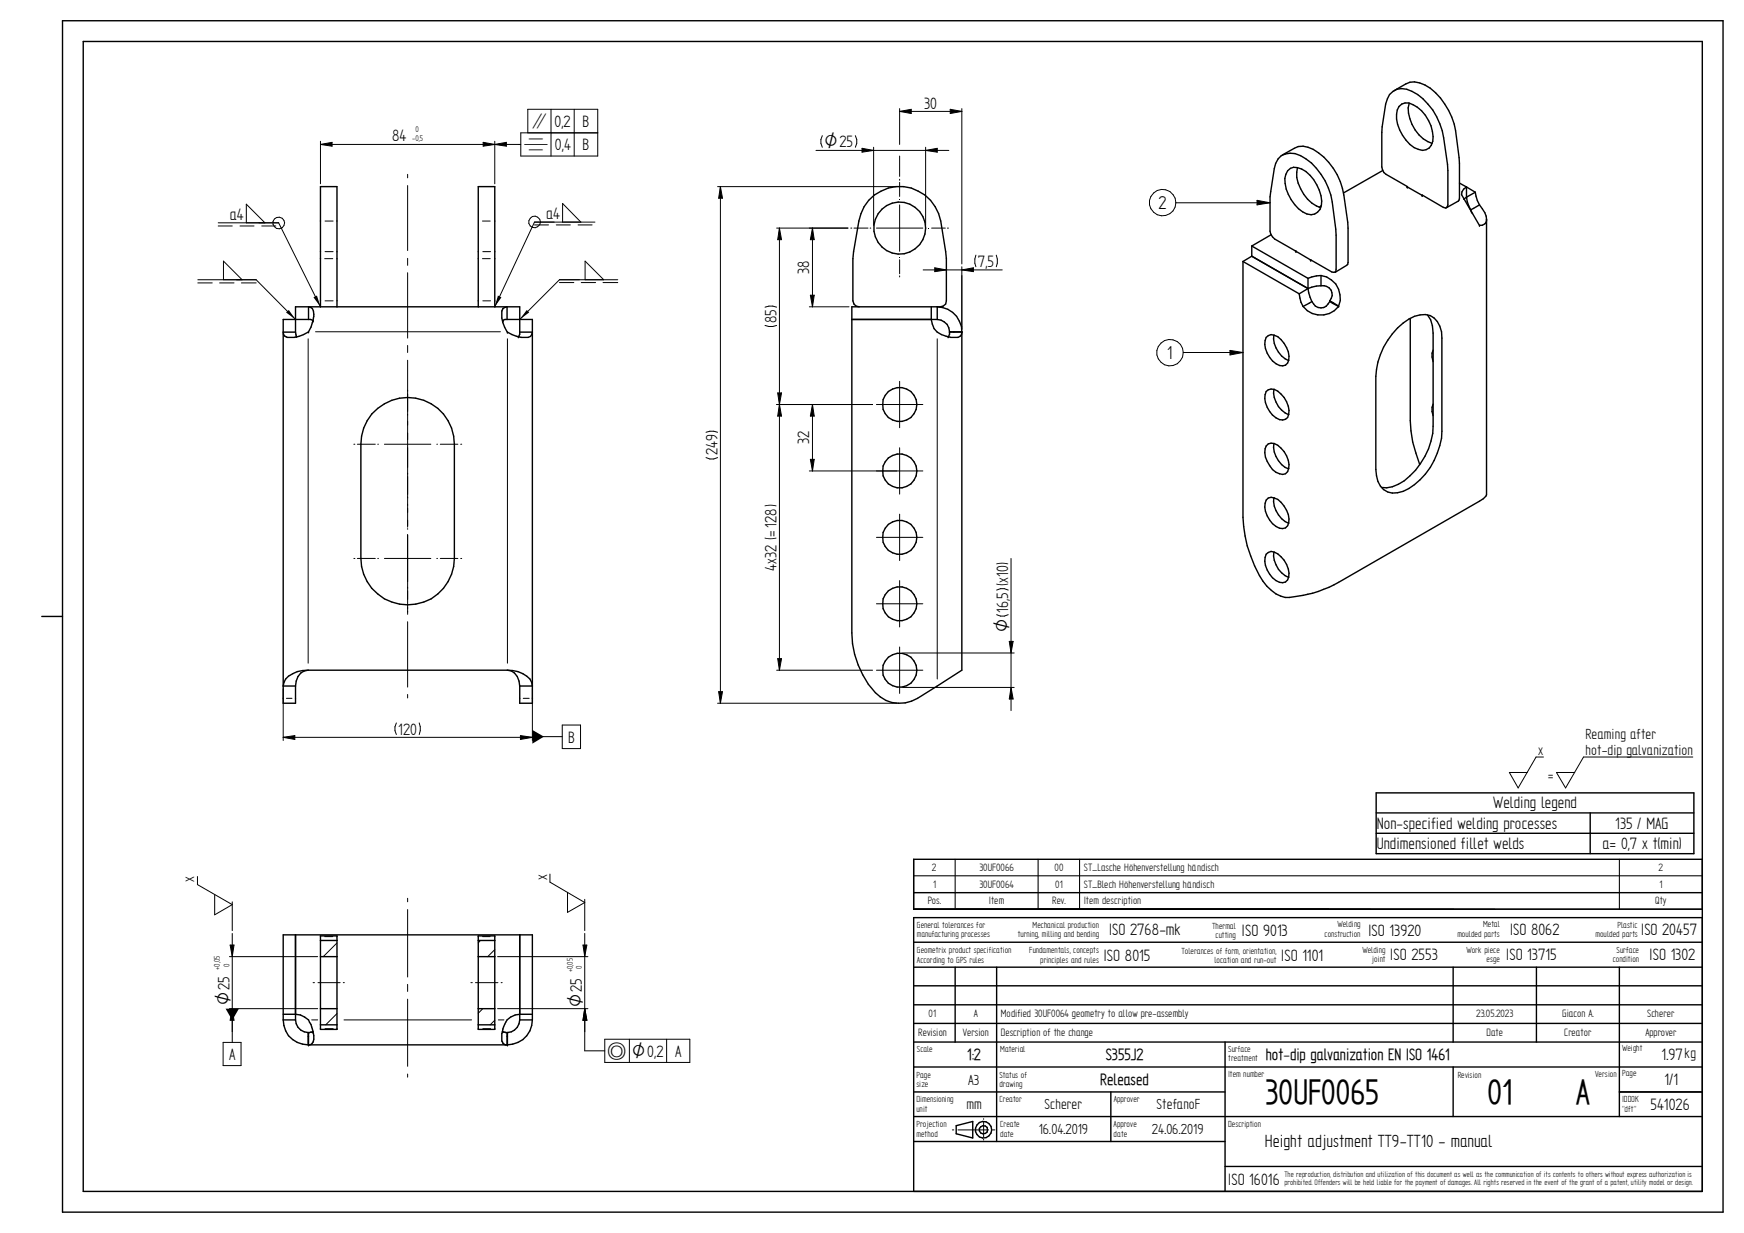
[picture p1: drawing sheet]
<svg xmlns="http://www.w3.org/2000/svg" width="420mm" height="297mm" viewBox="0 0 420 297" stroke-linecap="round" stroke-linejoin="round" font-family="sans-serif">
<g fill="none" stroke="#000" stroke-width=".34">
<path d="M15.1 5h400v287h-400zM20.1 10h390v277h-390zM74.3 77v-3.1a1.4 1.4 0 0 1 1.3 1.8l-.2 1.5-.5 1.6-.6 1.1M75.3 77.1l-.5-.1h-6.6v88.3M77.2 73.9h-6v6.1M77.2 73.9h42M81.2 73.9v-28.9h-4v28.9M119.2 73.9v-28.9h-4v28.9M119.2 73.9h6v6.6l-.2 .4M121.2 77.1l.5-.1h6.6v88.3M122.2 77v-3.1a1.43 1.43 0 0 0-1.3 1.8 7.3 7.3 0 0 0 1.3 4.2M205.2 77h20.6"/>
<path d="M224.4 73.9a6.7 6.7 0 0 0 1.4 6.1 6 6 0 0 0 5.5 1l.3-.4 .1-.6M225.8 73.9a6 6 0 0 1 5.9 6h-2.9a2.96 2.96 0 0 0-3-2.9M225.8 73.9h-20.6v78.6a21.1 21.1 0 0 0 6.9 15.4 8.1 8.1 0 0 0 9 .3l10.6-6.7v-81.5M225.8 73.9v3.1M225.8 73.9a1.66 1.66 0 0 0 2.2-1.4v-10.2l-1.4-9a10 10 0 0 0-9.8-8.4 10 10 0 0 0-9.9 8.4l-1.4 9v10.2l.2 .7 .5 .5 .8 .2M71.2 80l.2 .9M74.2 80a6.2 6.2 0 0 1-5.5 1l-.4-.4-.1-.6h3M89.6 99.7a11.3 11.3 0 0 1 12.5-3.3 11.3 11.3 0 0 1 7.4 10.6v27.5a11.3 11.3 0 0 1-11.3 11.2 11.3 11.3 0 0 1-11.3-11.2v-27.5a11.3 11.3 0 0 1 2.7-7.3zM125.2 80h3.1l-.2 .6a1.78 1.78 0 0 1-2.1 .7h-.5a8.7 8.7 0 0 1-3.3-1.3M231.7 80h-2.9l-.2 .9M10.1 148.5h5M68.2 165.3v4.1h3v-4.1"/>
<path d="M68.2 165.3h3M74.2 161.5a3.1 3.1 0 0 0-2.8 2.6l-.2 1.2M74.2 161.5h48M74.2 161.5a6.9 6.9 0 0 0-5.4 2.1l-.6 1.7M122.2 161.5a3.1 3.1 0 0 1 2.8 2.6l.2 1.2M122.2 161.5a7.1 7.1 0 0 1 5.5 2.1l.6 1.7M125.2 165.3v4.1h3.1v-4.1M125.2 165.3h3.1M220.1 215.1h190M410.1 207h-190v12h190M220.1 227h190M220.1 237.5h190"/>
<path d="M220.1 233h190M230.1 233v18M240.1 233v42M350.1 233v18M370.2 233v18M390.1 233v36M410.1 221.1h-190v65.9M220.1 242.1h190M220.1 246.5h190M220.1 251h190M220.1 257h190M295.1 251v36"/>
<path d="M350.1 257v12M220.1 263.1h75M220.1 269h190M220.1 275h75M230.4 271.2l3.9-1v4l-3.9-1.1zM267.6 263.1v11.9M390.1 263.1h20M295.1 281h115"/>
<circle cx="216.7" cy="54.9" r="6.3"/>
<circle cx="216.8" cy="97.4" r="4.1"/>
<circle cx="216.8" cy="113.4" r="4.1"/>
<circle cx="216.8" cy="129.4" r="4.1"/>
<circle cx="216.8" cy="145.4" r="4.1"/>
<circle cx="216.8" cy="161.4" r="4.1"/>
<circle cx="236.9" cy="272.2" r="1.99"/>
<circle cx="236.9" cy="272.2" r=".97"/>
</g>
<g fill="none" stroke="#000" stroke-width=".24">
<path d="M78.3 53.3h2M116.2 53.3h1.9M76 79.9h44.6M78.2 62.3h2M78.3 60.6h2M78.3 72.5h2M116.2 62.3h1.9M116.3 60.6h1.9M116.3 72.5h1.9M74.2 81.6v78.2M122.2 81.6v78.2M225.8 81.6v82"/>
<path d="M69 168.2h1.3M126.1 168.2h1.4M229.4 272.2h.4M230.8 272.2h7.4M237 269.5v.2M237 270.3v3.6M237 274.5v.2M239.2 272.2h.5"/>
</g>
<path d="M220.1 207v12h190M220.1 211h190M230.1 207v12M250.1 207v12M260.1 207v12M390.1 207v12" fill="none" stroke="#000" stroke-width=".25"/>
<g fill="#000">
<circle cx="74.3" cy="79.9" r=".17"/>
<circle cx="75.3" cy="77.2" r=".17"/>
<circle cx="75.4" cy="77.3" r=".17"/>
<circle cx="121.1" cy="77.2" r=".17"/>
<circle cx="121.2" cy="77.1" r=".17"/>
<circle cx="228.8" cy="79.9" r=".17"/>
<circle cx="231.7" cy="79.9" r=".17"/>
<circle cx="71.4" cy="80.9" r=".17"/>
<circle cx="71.4" cy="81" r=".17"/>
<circle cx="122.2" cy="80" r=".17"/>
<circle cx="124.9" cy="81.1" r=".17"/>
<circle cx="125" cy="81" r=".17"/>
<circle cx="228.4" cy="81.1" r=".17"/>
<circle cx="228.5" cy="81" r=".17"/>
</g>
<path d="M115.2 243h4v3.9h-4z" fill-rule="evenodd" fill="#fff"/>
<path d="M116.3 243l-1.1 1.1M119.2 245.8l-1.1 1.1" fill="none" stroke="#000" stroke-width=".24"/>
<path d="M115.2 226.6h4v3.9h-4z" fill="#fff"/>
<path d="M115.7 226.6l-.5 .6M119.2 228.8l-1.7 1.7" fill="none" stroke="#000" stroke-width=".24"/>
<path d="M77.2 226.6h4v3.9h-4z" fill="#fff"/>
<path d="M81.2 227.2l-3.3 3.3" fill="none" stroke="#000" stroke-width=".24"/>
<path d="M77.2 243h4v3.9h-4z" fill-rule="evenodd" fill="#fff"/>
<g fill="none" stroke="#000" stroke-width=".24">
<path d="M77.2 34.8h48.3M77.2 34v10.3M77.2 34.8l2.8-.5v.9zM116.4 34.3l2.8 .5-2.8 .4zM119.2 34.8l2.8-.5v.9zM119.2 34v10.3M127.2 32v-5.7h16.8v11.3h-18.5v-5.6h18.5M132.7 26.3v11.3M138.3 26.3v11.3M196.6 36.2h32M198.1 32.7l-.3 .9v.9l.3 1M206.1 32.7l.3 .9v.9l-.3 1"/>
<path d="M207.7 35.7l2.8 .5-2.8 .5zM210.5 35.5v18.8M216.7 26.8h15M216.7 26.2v8.6M216.7 37.6v4.9M216.7 26.8l2.8-.5v1zM223 36.2l2.8-.5v1zM223 35.5v18.8M228.9 26.3l2.8 .5-2.8 .5zM231.7 26.2v37.4M52.6 54.4h3.4M52.6 53.7h14.5l10.1 20.2"/>
<path d="M57.8 54.4h3.4M63.1 54.4h3.4M63.8 53.7l-4.5-4.5v4.5M98.2 42v.8M98.2 44.7v15.7M128.8 54.2h3.4M134 54.2h3.4M139.3 54.2h3.4M139.9 53.5l-4.4-4.5v4.5M143.3 53.5h-14.5l-9.6 20.4M172.9 45h43.2M173.6 45v124.4"/>
<path d="M173.6 45l.5 2.8h-1zM187.1 54.9h17.2M187.8 54.9l.5 2.8h-.9zM187.8 54.9v106.6M195.7 54.9l.5 2.8h-1zM195.7 54.9v19M205 54.9h.2M205.7 54.9h3.4M209.6 54.9h.2M211.1 54.9h11.2M216.7 43.2v.2M216.7 43.9v3.4"/>
<path d="M216.7 49.4v11.1M224.4 54.9h3.3M228.3 54.9h.2M283.3 48.9h22.7M302.8 48.3l3.2 .6-3.2 .5zM47.7 68.2h3.4M47.7 67.4h14l9.5 9.6M52.9 68.2h3.5M58.2 68.2h3.5M58.3 67.4l-4.5-4.5v4.5M98.2 62.2v1.7M98.2 65.7v15.7"/>
<path d="M134.8 68.1h3.4M140 68.1h3.5M145.3 68.1h3.5M145.4 67.4l-4.4-4.5v4.5M148.8 67.4h-14l-9.6 9.6M187.1 74l-.9-.3h-1l-.9 .3M187.1 78.4l-.9 .3h-1l-.9-.3M195 73.9h9.5M195.2 71.1h1l-.5 2.8zM216.7 62.6v3.4M216.7 66.5v.2M222.4 65h19.1"/>
<path d="M225.2 64.5l2.8 .5-2.8 .4zM231.7 65l2.8-.5v.9zM231.7 64.3v15M235.1 61.5l-.2 .9v1l.2 .9M240 61.5l.3 .9v1l-.3 .9M98.2 83.2v1.7M98.2 86.8v40.2M187.1 97.5h23.1M187.4 94.7h.9l-.5 2.8zM187.8 97.5l.5 2.7h-.9zM195.7 97.5l.5 2.7h-1zM195.7 97.5v16"/>
<path d="M211.1 97.5h11.2M216.7 91.9v11.1M285.1 84.9h14.4M296.3 84.4l3.2 .5-3.2 .6zM85.2 107h.3M86.1 107h4.3M91 107h.2M92.6 107h11.2M105.2 107h.2M106.1 107h4.2M111 107h.2M170.1 110.2l.9 .4h.9l1-.4"/>
<path d="M172.9 104.1l-1-.2h-.9l-.9 .2M195 113.5h27.3M195.2 110.7h1l-.5 2.8zM216.7 107.9v11.1M85.2 134.5h.3M86.1 134.5h4.3M91 134.5h.2M92.6 134.5h11.2M98.2 128.8v19.2M98.2 127.3v.2M105.2 134.5h.2M106.1 134.5h4.2"/>
<path d="M111 134.5h.2M211.1 129.5h11.2M216.7 123.9v11.1M216.7 139.9v11.1M243.6 134.5v36.7M98.2 149.8v15.7M187.4 158.7h.9l-.5 2.8zM211.1 145.5h11.2M216.7 155.9v11.1M217.5 157.3h26.8M240.1 142.2l.9-.4h1l.9 .4M240.1 148.1l.9 .3h1l.9-.3"/>
<path d="M243.2 154.5h.9l-.5 2.8zM68.2 177.6l2.8-.4v.9zM68.2 177.6h60.1M68.2 165.9v12.5M95.5 174.2l-.3 .9v.9l.3 1M98.2 167.3v.8M101 174.2l.3 .9v.9l-.3 1M125.4 177.2l2.9 .4-2.9 .5zM128.3 177.5h7.2M128.3 165.9v12.5M135.5 174.7h4.4v5.6h-4.4zM172.9 169.4h43.2"/>
<path d="M173.1 166.6h1l-.5 2.8zM187.1 161.5h23.1M211.1 161.5h11.2M217.5 165.6h26.8M243.6 165.6l.5 2.8h-.9zM371.8 182.4h-1.7l-4.4 7.4-2.1-3.7h4.4M407.8 182.4h-26.3l-4.3 7.4-2.2-3.7h4.4M47.6 211.2v1.9l8.4 4.8-4.3 2.5v-4.8M56 217.3v6.9M98.2 216.4v.9M98.2 219.1v16.3M132.5 210.6v1.9l8.4 4.9-4.2 2.4v-4.8"/>
<path d="M140.9 216.7v7.5M55.3 230.5h21.2M55.4 227.7h1l-.4 2.8zM56 224.9v26.2M75.4 236.7h.4M76.6 236.7h5.3M78.2 225.6h2M82.7 236.7h.3M98.2 237.2v1.6M113.4 236.7h.4M114.5 236.7h5.5M116.2 225.6h1.9"/>
<path d="M119.9 230.5h21.7M120.7 236.7h.3M140.5 227.7h.9l-.5 2.8zM140.9 224.9v28.3h4.8M53.8 251.1h4.3v5.6h-4.3zM55.3 243h21.2M56 243l.4 2.8h-1zM75.1 245.7h1.4M78.3 247.8h2M81.2 244.2l-2.7 2.7M82.9 245.7h30.7M98.2 240.7v16.2"/>
<path d="M98.2 258.7v.8M116.3 247.8h1.9M119.9 243h21.7M120 245.7h1.4M140.9 243l.5 2.8h-.9zM145.7 250.4h20.5v5.5h-20.5zM151.6 250.4v5.5M160.6 250.4v5.5"/>
<circle cx="67.2" cy="53.7" r="1.42"/>
<circle cx="128.8" cy="53.5" r="1.4"/>
<circle cx="280.1" cy="48.8" r="3.2"/>
<circle cx="281.9" cy="85" r="3.2"/>
</g>
<g fill="none" stroke="#000" stroke-width=".34">
<path d="M308.9 37.3l2.9-1.6a4.5 4.5 0 0 1 4.6 .3 15.7 15.7 0 0 1 7.4 11 61.3 61.3 0 0 1 .9 16.7l-3.1 1.9M335.9 21.8l2.8-1.6a4.6 4.6 0 0 1 4.6 .3 16.4 16.4 0 0 1 7.4 11 66.4 66.4 0 0 1 .8 16.7l-.1 .2-2.9 1.6M337 25.7a2.51 2.51 0 0 1 3.4-.5 9.2 9.2 0 0 1 4.8 8.8 2.43 2.43 0 0 1-3.5 2 9.2 9.2 0 0 1-5.2-7.3l.1-2.2zM339.5 24.9a7.6 7.6 0 0 0 1.4 6.4 7.6 7.6 0 0 0 4.1 3.2M301.6 59.3v2.4M301.6 59.3l13.5 7.8M306.2 56.6l-4.6 2.7M310.2 41.1a2.51 2.51 0 0 1 3.4-.4 9.6 9.6 0 0 1 4.7 8.8 2.69 2.69 0 0 1-4.5 1.6 10.2 10.2 0 0 1-4.3-8.1zM312.6 40.4a8.8 8.8 0 0 0 3.4 8.5l2.2 1.1M318.3 49.6l-.5 .4M333.2 41.1l-9.5 5.4M338.9 45l3.7 2.1"/>
<path d="M339.1 45l-5.2-3-.5-.4-.3-.7a51.7 51.7 0 0 1 .7-15.8 4.1 4.1 0 0 1 6.4-3.1 15.1 15.1 0 0 1 7.6 11.2l1 7.9v8.3l-.2 .5-.3 .2-.6-.1-5.1-3M351.6 44.1l1.7 .9M353.3 45l2.1 1.3M353.3 47.5l.2 1 .8 2M353.3 45v2.5M353.3 47.5l-.7 .5M353.3 45l-.7 .6-.4 .6-.1 .7 4.3 7.3M354.3 50.5l.4 1M355.4 46.3l-2.1 1.2M355.4 46.3l.5 2 .5 1.1M356.4 49.4l-2.1 1.1M356.4 49.4a5.8 5.8 0 0 1 1.7 3.4v66.4l-.7 .9-1 .6-33.9 19.6a27.8 27.8 0 0 1-12.9 3.6 10 10 0 0 1-6.2-5.2 30.3 30.3 0 0 1-3.9-14.1v-61.6"/>
<path d="M358.1 53.2a1.37 1.37 0 0 1-1.7 1.1M299.5 63l13.5 7.8M301.6 61.7l13.5 7.8M301.6 61.7l-2.1 1.3M312.1 60.5l3.7 2.2M312.2 60.5l-5.1-2.9-1-1.2-.1-.7a52.9 52.9 0 0 1 1.3-16.3 4.1 4.1 0 0 1 6-1.9 15.7 15.7 0 0 1 7.7 11.2 66.7 66.7 0 0 1 .8 16.7l-.4 .2-.5-.1-5.2-2.9M313 70.8l.4 2 .5 1M315.1 69.5l.2 1 .7 2.1M315.1 69.5l-2.1 1.3M315.1 67.1v2.4M316 72.6l-2.1 1.2M318.3 68.8a2.2 2.2 0 0 1 2.4 1.1 2.2 2.2 0 0 1-.3 2.6"/>
<path d="M318.3 66.4a5.3 5.3 0 0 1 4.2 7.3l-2.1-1.2M318.3 66.4l-1.1 .1-2.1 .6M318.3 66.4v2.4M318.3 68.8l-1.1 .1-2.1 .6M320.4 72.5v.1M320.4 72.6l2.1 1.2a5.4 5.4 0 0 1-8.6 0M320.4 72.6a2.29 2.29 0 0 1-2.2 1.6 2.29 2.29 0 0 1-2.2-1.6M336.7 79a9.7 9.7 0 0 1 6.7-3.2 5 5 0 0 1 4 5.6v22.5a16.8 16.8 0 0 1-9.3 14.5 4.4 4.4 0 0 1-6.5-3.8l-.1-1.5v-22.4a17.9 17.9 0 0 1 5.2-11.7zM339.8 76.7v24.6a28.9 28.9 0 0 0 2.2 10.6M343.9 75.9l.8 1.1 .4 1.5 .2 1.8v22.4a17.1 17.1 0 0 1-8.4 14l-1.5 .6-1.3 .2-1.3-.1M305 94.3a2.01 2.01 0 0 1 2.8-.1 6.1 6.1 0 0 1 2.7 5.6 1.57 1.57 0 0 1-2.2 1.3 6 6 0 0 1-3.5-6zM305 81.3l.6-.4a2.73 2.73 0 0 1 3 .9 5.2 5.2 0 0 1 1.6 5.7 1.91 1.91 0 0 1-2.8 .1 6.1 6.1 0 0 1-2.6-5.6z"/>
<path d="M306.9 93.8a6.1 6.1 0 0 0 3.6 6.1M306.9 80.7a6.1 6.1 0 0 0 3.6 6.2M345.3 97.4l-.3 .7v1l.3 1.1M345.3 84.3l-.3 .8 .3 2M305 107.4a1.91 1.91 0 0 1 2.8-.1 6.1 6.1 0 0 1 2.7 5.6 1.48 1.48 0 0 1-2.2 1.2 6 6 0 0 1-3.5-6zM306.9 119.9a6.1 6.1 0 0 0 3.6 6.2M306.9 106.8a5.9 5.9 0 0 0 3.6 6.1M305 133.5a1.83 1.83 0 0 1 2.8-.1 6.1 6.1 0 0 1 2.7 5.6 1.57 1.57 0 0 1-2.2 1.3 6 6 0 0 1-3.5-6zM305 120.5l.6-.5a3.4 3.4 0 0 1 3.8 1.9 4.8 4.8 0 0 1 .8 4.8 1.91 1.91 0 0 1-2.8 .1 6.1 6.1 0 0 1-2.6-5.6zM306.9 133a6.1 6.1 0 0 0 3.6 6.1M331.5 191h76.6v14.7h-76.6zM331.5 195.8h76.6"/>
<path d="M383.1 195.8v9.9M331.5 200.7h76.6M71.2 225.2v20.5M77.2 226.6h4M77.2 225.5h4v22.5h-4zM77.2 230.5h4M115.2 226.6h4M115.2 225.5h4v22.5h-4zM115.2 230.5h4M125.2 225.2v20.5M68.2 244.3h3l1.2 .2a3.4 3.4 0 0 1 2.5 2.3 5.4 5.4 0 0 1 .4 4.5l-.7 .4M68.2 245.7h3"/>
<path d="M68.2 245.7a5.8 5.8 0 0 0 6 6v-2.9a3.1 3.1 0 0 1-3-3.1M75.3 248.6l-1 .2v2.9h47.9v-2.9l-1-.2M77.2 243h4M77.2 246.9h4M115.2 243h4M115.2 246.9h4M125.2 245.7a3.1 3.1 0 0 1-3 3.1v2.9a6 6 0 0 0 6.1-6M125.2 245.7h3.1M128.3 244.3h-3.1a4.5 4.5 0 0 0-4.1 4.2 3.4 3.4 0 0 0 .2 3l.5 .2M128.3 245.7v-20.5h-60.1v20.5"/>
</g>
<g fill="#000">
<circle cx="339" cy="45" r=".17"/>
<circle cx="339.1" cy="45" r=".17"/>
<circle cx="342.6" cy="47" r=".17"/>
<circle cx="342.6" cy="47.1" r=".17"/>
<circle cx="353.3" cy="47.5" r=".17"/>
<circle cx="356.4" cy="54.3" r=".17"/>
<circle cx="312.2" cy="60.5" r=".17"/>
<circle cx="315.7" cy="62.6" r=".17"/>
<circle cx="315.8" cy="62.7" r=".17"/>
<circle cx="322.5" cy="73.7" r=".17"/>
<circle cx="74.3" cy="251.7" r=".17"/>
<circle cx="74.3" cy="248.8" r=".17"/>
<circle cx="75.3" cy="248.6" r=".17"/>
<circle cx="75.3" cy="248.5" r=".17"/>
<circle cx="121.1" cy="248.4" r=".17"/>
<circle cx="121.1" cy="248.5" r=".17"/>
<circle cx="122.2" cy="248.8" r=".17"/>
<circle cx="122.2" cy="251.7" r=".17"/>
</g>
<g fill="#000">
<path d="M77.2 34.8l2.8-.5v.9zM116.4 34.3l2.8 .5-2.8 .4zM119.2 34.8l2.8-.5v.9zM207.7 35.7l2.8 .5-2.8 .5zM216.7 26.8l2.8-.5v1zM223 36.2l2.8-.5v1zM228.9 26.3l2.8 .5-2.8 .5zM173.6 45l.5 2.8h-1zM187.8 54.9l.5 2.8h-.9zM195.7 54.9l.5 2.8h-1zM302.8 48.3l3.2 .6-3.2 .5zM68.9 75.3l.7-.6 1.6 2.3z"/>
<path d="M75.5 71.6l.9-.4 .8 2.7zM120 71.2l.8 .4-1.6 2.3zM126.9 74.7l.6 .6-2.3 1.7zM195.2 71.1h1l-.5 2.8zM225.2 64.5l2.8 .5-2.8 .4zM231.7 65l2.8-.5v.9zM187.4 94.7h.9l-.5 2.8zM296.3 84.4l3.2 .5-3.2 .6zM187.8 97.5l.5 2.7h-.9zM195.7 97.5l.5 2.7h-1zM195.2 110.7h1l-.5 2.8zM187.4 158.7h.9l-.5 2.8z"/>
<path d="M243.2 154.5h.9l-.5 2.8zM68.2 177.6l2.8-.4v.9zM125.4 177.2l2.9 .4-2.9 .5zM128.3 175.9l2.8 1.6-2.8 1.7zM173.1 166.6h1l-.5 2.8zM243.6 165.6l.5 2.8h-.9zM55.4 227.7h1l-.4 2.8zM140.5 227.7h.9l-.5 2.8zM56 243l.4 2.8h-1zM54.3 243h3.3l-1.6 2.8zM140.9 243l.5 2.8h-.9z"/>
</g>
<g font-size="9.5">
<text x="304.9" y="265.9">30UF0065</text>
<text x="358.4" y="265.9">01</text>
<text x="379.7" y="265.9">A</text>
</g>
<g font-size="5.1">
<text x="279.1" y="50.4">2</text>
<text x="281.2" y="86.5">1</text>
</g>
<text font-size="4.8" x="304.7" y="276.4">Height adjustment TT9-TT10 - manual</text>
<g font-size="4.5">
<text x="222.7" y="26.2">30</text>
<text x="94.5" y="34">84</text>
<text x="133.6" y="30.6">0,2 B</text>
<text x="133.7" y="36.2">0,4 B</text>
<text x="55.4" y="53">a4</text>
<text x="131.6" y="52.7">a4</text>
<text x="235.6" y="64.3">7,5</text>
<text x="195" y="66" transform="rotate(-90 195 66)">38</text>
<text x="187.1" y="77.9" transform="rotate(-90 187.1 77.9)">85</text>
<text x="195" y="107" transform="rotate(-90 195 107)">32</text>
<text x="172.9" y="109.7" transform="rotate(-90 172.9 109.7)">249</text>
<text x="187.1" y="137.5" transform="rotate(-90 187.1 137.5)">4x32 (=128)</text>
<text x="95.9" y="177">120</text>
<text x="136.9" y="178.9">B</text>
<text x="359.7" y="194.7">Welding legend</text>
<text x="331.7" y="199.6">Non-specified welding processes</text>
<text x="389.1" y="199.6">135 / MAG</text>
<text x="331.7" y="204.6">Undimensioned fillet welds</text>
<text x="386.1" y="204.6">a= 0,7 x t(min)</text>
<text x="46.8" y="212.5" transform="rotate(-90 46.8 212.5)">x</text>
<text x="131.8" y="212" transform="rotate(-90 131.8 212)">x</text>
<text x="267.1" y="225.3">ISO 2768-mk</text>
<text x="299.1" y="225.5">ISO 9013</text>
<text x="329.6" y="225.4">ISO 13920</text>
<text x="363.7" y="225.2">ISO 8062</text>
<text x="395.3" y="225.3">ISO 20457</text>
<text x="265.8" y="231.4">ISO 8015</text>
<text x="308.6" y="231.5">ISO 1101</text>
<text x="334.8" y="231.3">ISO 2553</text>
<text x="362.8" y="231.3">ISO 13715</text>
<text x="397.3" y="231.3">ISO 1302</text>
<text x="55.2" y="255.3">A</text>
<text x="400.3" y="255.3">1.97</text>
<text x="401" y="261.5">1/1</text>
<text x="397.7" y="267.3">541026</text>
<text x="295.8" y="285.4">ISO 16016</text>
</g>
<g font-size="4.4">
<text x="233" y="255.4">1:2</text>
<text x="266.4" y="255.4">S355J2</text>
<text x="305" y="255.4">hot-dip galvanization EN ISO 1461</text>
<text x="265.1" y="261.4">Released</text>
</g>
<g font-size="4.3">
<text x="128.2" y="30.6">i</text>
<text x="198.6" y="35.5">O25</text>
<text x="126.2" y="36.2">d</text>
<text x="242.9" y="152.3" transform="rotate(-90 242.9 152.3)">O 16,5 (x10)</text>
<text x="55.3" y="242.1" transform="rotate(-90 55.3 242.1)">O25</text>
<text x="140.2" y="242.7" transform="rotate(-90 140.2 242.7)">O25</text>
<text x="146.4" y="254.6">a O0,2 A</text>
</g>
<g font-size="4">
<text x="382" y="178">Reaming after</text>
<text x="370.6" y="181.8">x</text>
<text x="382" y="181.8">hot-dip galvanization</text>
<text x="372.9" y="188">=</text>
<text x="405.8" y="254.8">kg</text>
<text x="233.2" y="261.3">A3</text>
<text x="232.8" y="267.2">mm</text>
<text x="251.6" y="267.2">Scherer</text>
<text x="278.6" y="267.2">StefanoF</text>
<text x="250.3" y="273.2">16.04.2019</text>
<text x="277.5" y="273.2">24.06.2019</text>
</g>
<g font-size="2.9">
<text x="224.5" y="209.9">2</text>
<text x="236" y="209.9">30UF0066</text>
<text x="254.1" y="209.9">00</text>
<text x="261.1" y="209.9">ST_Lasche Höhenverstellung händisch</text>
<text x="399.5" y="209.9">2</text>
<text x="224.8" y="213.9">1</text>
<text x="236" y="213.9">30UF0064</text>
<text x="254.2" y="213.9">01</text>
<text x="261.1" y="213.9">ST_Blech Höhenverstellung händisch</text>
<text x="399.8" y="213.9">1</text>
<text x="223.5" y="217.8">Pos.</text>
<text x="238.2" y="217.8">Item</text>
<text x="253.5" y="217.8">Rev.</text>
<text x="261.1" y="217.8">Item description</text>
<text x="398.8" y="217.8">Qty</text>
<text x="223.7" y="245.1">01</text>
<text x="234.6" y="245.1">A</text>
<text x="241.1" y="245.1">Modified 30UF0064 geometry to allow pre-assembly</text>
<text x="355.6" y="245.1">23.05.2023</text>
<text x="376.3" y="245.1">Giacon A.</text>
<text x="396.8" y="245.1">Scherer</text>
<text x="221.2" y="249.6">Revision</text>
<text x="232" y="249.6">Version</text>
<text x="241.1" y="249.6">Description of the change</text>
<text x="358.1" y="249.6">Date</text>
<text x="376.8" y="249.6">Creator</text>
<text x="396.4" y="249.6">Approver</text>
</g>
<g font-size="2.4">
<text x="220.9" y="223.5">General tolerances for</text>
<text x="220.9" y="225.8">manufacturing processes</text>
<text x="245.2" y="225.8">turning, milling and bending</text>
<text x="248.7" y="223.5">Mechanical production</text>
<text x="292" y="223.7">Thermal</text>
<text x="292.9" y="226">cutting</text>
<text x="319.1" y="225.7">construction</text>
<text x="322.2" y="223.4">Welding</text>
<text x="351.1" y="225.7">moulded parts</text>
<text x="357.3" y="223.4">Metal</text>
<text x="384.4" y="225.8">moulded parts</text>
<text x="389.7" y="223.5">Plastic</text>
<text x="220.9" y="229.7">Geometrix product specification</text>
<text x="220.9" y="231.9">According to GPS rules</text>
<text x="248" y="229.7">Fundamentals, concepts</text>
<text x="250.6" y="231.9">principles and rules</text>
<text x="284.6" y="229.9">Tolerances of form, orientation,</text>
<text x="292.6" y="232.1">location and run-out</text>
<text x="328.2" y="229.5">Welding</text>
<text x="330.5" y="231.8">joint</text>
<text x="353.3" y="229.5">Work piece</text>
<text x="358.1" y="231.8">esge</text>
<text x="388.5" y="231.8">condition</text>
<text x="389.5" y="229.5">Surface</text>
<text x="220.9" y="253.5">Scale</text>
<text x="240.9" y="253.5">Material</text>
<text x="295.9" y="253.5">Surface</text>
<text x="295.9" y="255.7">treatment</text>
<text x="390.8" y="253.2">Weight</text>
<text x="220.8" y="259.6">Page</text>
<text x="220.8" y="261.9">size</text>
<text x="240.8" y="259.6">Status of</text>
<text x="240.8" y="261.9">drawing</text>
<text x="295.9" y="259.4">Item number</text>
<text x="351.2" y="259.7">Revision</text>
<text x="384.3" y="259.5">Version</text>
<text x="390.8" y="259.3">Page</text>
<text x="220.8" y="265.6">Dimensioning</text>
<text x="220.8" y="267.8">unit</text>
<text x="240.8" y="265.4">Creator</text>
<text x="268.3" y="265.4">Approver</text>
<text x="390.8" y="265.6">IDDOK</text>
<text x="390.8" y="267.9">&quot;dft&quot;</text>
<text x="220.8" y="271.6">Projection</text>
<text x="220.8" y="273.8">method</text>
<text x="240.9" y="271.6">Create</text>
<text x="240.9" y="273.8">date</text>
<text x="268.3" y="271.6">Approve</text>
<text x="268.3" y="273.8">date</text>
<text x="295.9" y="271.4">Description</text>
</g>
<g font-size="2.2">
<text x="99.3" y="34">-0,5</text>
<text x="100.1" y="31.8">0</text>
<text x="53" y="233.7" transform="rotate(-90 53 233.7)">+0,05</text>
<text x="55.3" y="232.9" transform="rotate(-90 55.3 232.9)">0</text>
<text x="140.2" y="233.5" transform="rotate(-90 140.2 233.5)">0</text>
<text x="138" y="234.3" transform="rotate(-90 138 234.3)">+0,05</text>
<text x="309.4" y="283.5">The reproduction, distribution and utilization of this document as well as the communication of its contents to others without express authorization is</text>
<text x="309.4" y="285.6">prohibited. Offenders will be held liable for the payment of damages. All rights reserved in the event of the grant of a patent, utility model or design.</text>
</g>
</svg>
